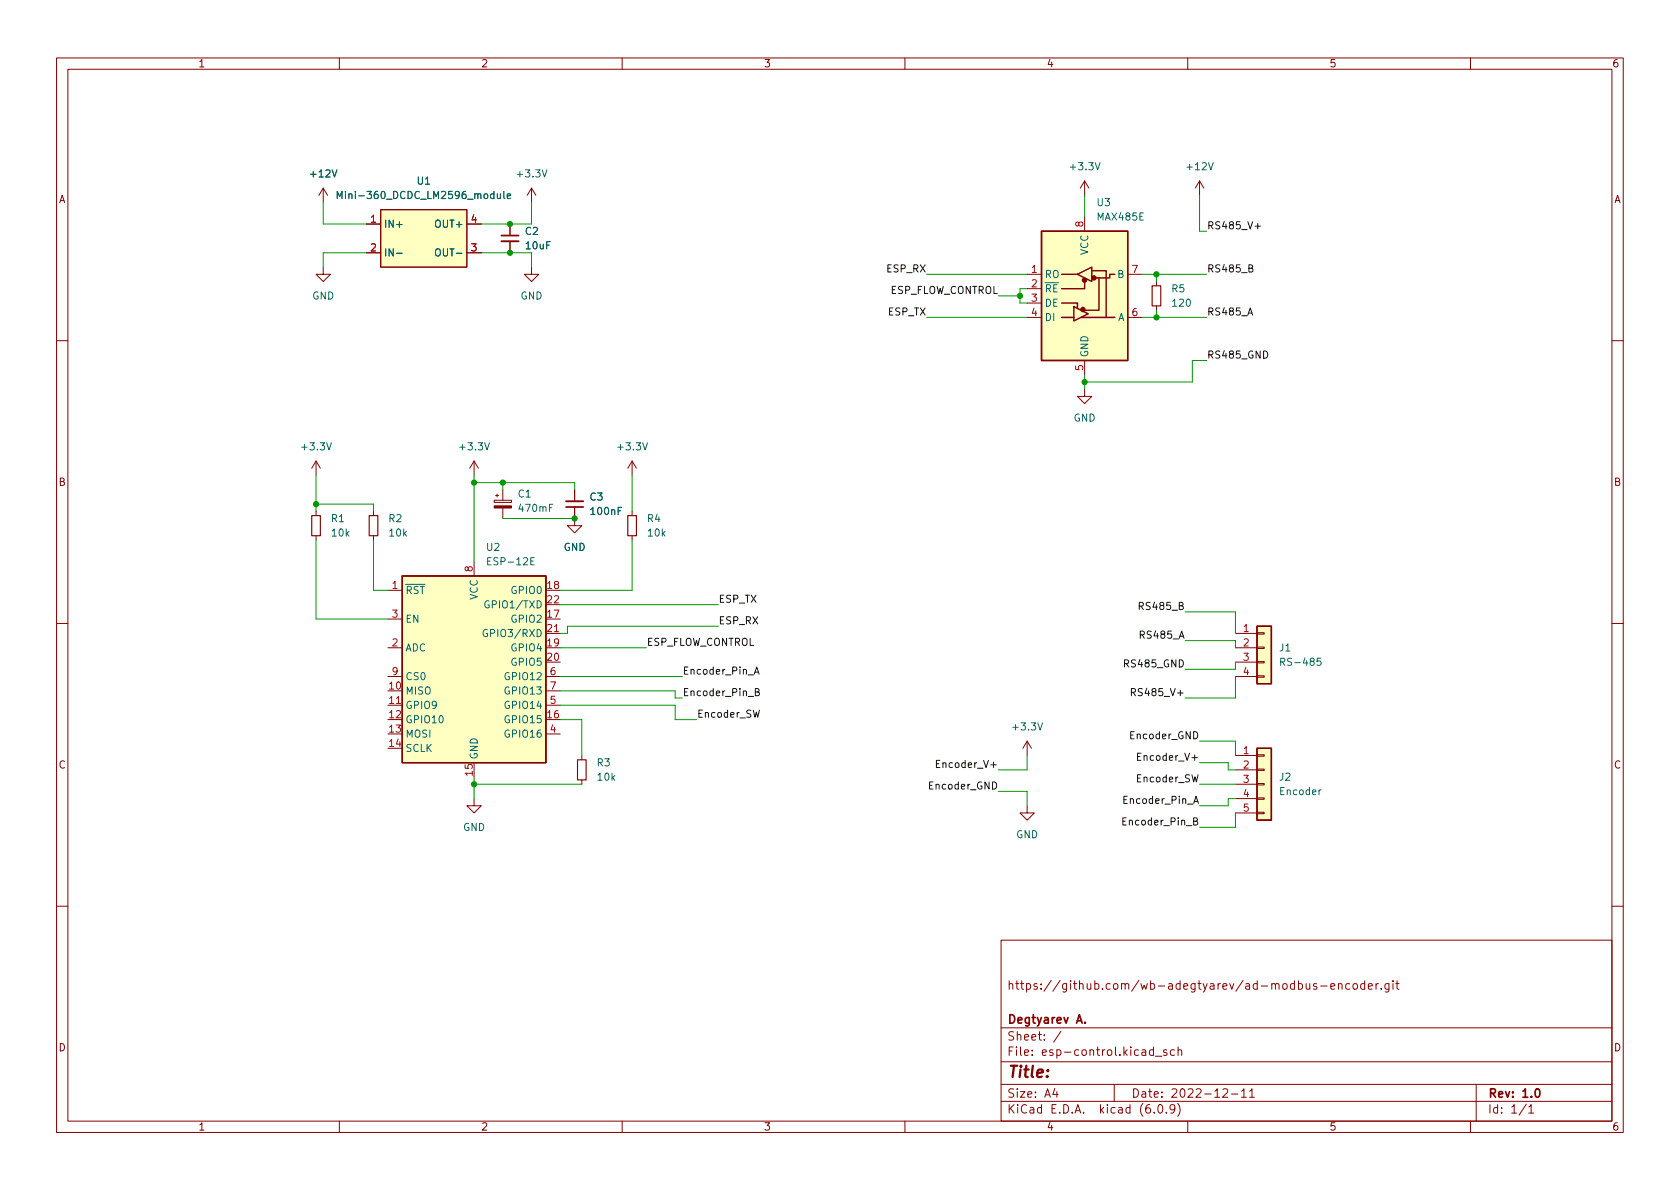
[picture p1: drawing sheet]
<svg xmlns="http://www.w3.org/2000/svg" width="297mm" height="210mm" viewBox="0 0 297 210" stroke-linecap="round" stroke-linejoin="round" font-family="sans-serif">
<g fill="none" stroke="#840000" stroke-width=".18">
<path d="M10 10.2h277v190.1h-277zM12 12.2h273v186.1h-273zM60 10.2v2M110 10.2v2M160 10.2v2M210 10.2v2M260 10.2v2M57.1 33.3l-.7 1.2M57.1 33.3v2.5M57.1 33.3l.8 1.2M64.8 39.6h2.5M67.3 37.1h15.2v10.1h-15.2z"/>
<path d="M82.5 39.6h2.6M90.2 39.6v2.1M94 33.3l-.8 1.2M94 33.3v2.5M94 33.3l.7 1.2M191.8 32v2.5M191.8 38.3v2.6M191.8 32l-.8 1.3M191.8 32l.7 1.3M212.1 32l-.8 1.3M212.1 32v2.5M212.1 32l.8 1.3"/>
<path d="M57.1 47.2v1.3h1.3l-1.3 1.3-1.2-1.3h1.2M64.8 44.7h2.5M82.5 44.7h2.6M90.2 42.7v2M94 47.2v1.3h1.2l-1.2 1.3-1.3-1.3h1.3M181.6 48.5h2.5M181.6 51h2.5M181.6 53.6h2.5M181.6 56.1h2.5M193 47.9h.1M199.4 48.5h2.5M199.4 56.1h2.5"/>
<path d="M204.5 49.8v.7M204.5 54.1v.8M10 60.2h2M191.8 68.8v1.3h1.2l-1.2 1.3-1.3-1.3h1.3M191.8 63.7v2.6M285 60.2h2M55.9 81.5v2.6M55.9 90.4v.8M55.9 94.7v.8M55.9 81.5l-.8 1.3M55.9 81.5l.7 1.3M66 90.4v.8"/>
<path d="M66 94.7v.8M83.8 81.5v2.6M83.8 99.3v2.5M83.8 81.5l-.7 1.3M83.8 81.5l.8 1.3M87.4 88.5h3v.3h-3zM87.6 87.6h.5M87.9 87.4v.5M88.9 86.6v1.9M88.9 89.8v1.9M101.6 89.7v3.3h1.3l-1.3 1.2-1.3-1.2h1.3M101.6 86.6v2"/>
<path d="M111.8 81.5v2.6M111.8 90.4v.8M111.8 94.7v.8M111.8 81.5l-.8 1.3M111.8 81.5l.7 1.3M10 110.2h2M68.6 114.5h2.5M68.6 119.6h2.5M68.6 104.4h2.5M68.6 109.5h2.5M96.5 112h2.6M96.5 119.6h2.6"/>
<path d="M218.4 112h3.8M218.4 114.5h3.8M218.4 117.1h3.8M218.4 119.6h3.8M222.2 119.5h1.3v.3h-1.3zM222.2 117h1.3v.2h-1.3zM222.2 114.4h1.3v.3h-1.3zM222.2 111.9h1.3v.2h-1.3zM285 110.2h2M68.6 124.7h2.5M96.5 124.7h2.6M96.5 129.8h2.6"/>
<path d="M96.5 122.2h2.6M102.9 133.6v.8M102.9 137.9v.8M181.6 131.1l-.8 1.2M181.6 131.1v2.5M181.6 131.1l.8 1.2M218.4 133.6h3.8M218.4 136.1h3.8M218.4 138.7h3.8M222.2 138.6h1.3v.2h-1.3zM222.2 136h1.3v.3h-1.3zM222.2 133.5h1.3v.2h-1.3z"/>
<path d="M83.8 141.2v1.3h1.3l-1.3 1.3-1.3-1.3h1.3M181.6 142.5v1.3h1.3l-1.3 1.2-1.3-1.2h1.3M218.4 141.2h3.8M218.4 143.8h3.8M222.2 143.6h1.3v.3h-1.3zM222.2 141.1h1.3v.2h-1.3zM10 160.2h2M177 166.3h108v32h-108zM230.9 173.9l.1 1h.4l.2-.1M231.6 173.9v1M232.8 174l-.4-.1-.2 .2 .1 .3 .5 .1v.4h-.6M233.5 174.4h1.1"/>
<path d="M235.3 174.4l.7-.1-.1-.3-.4-.1-.2 .2 .1 .8h.5M236.6 174.1l.3-.2 .3 .1 .1 .9M236.6 173.9v1M238.6 174l-.4-.1-.3 .3v.4l.2 .3h.5M239.4 174l.3-.1 .3 .3v.4l-.3 .3h-.3l-.2-.3v-.4zM241.3 174l-.4-.1-.3 .3v.4l.1 .3h.6M241.3 173.4v1.5M241.9 174.4l.7-.1v-.3l-.5-.1-.2 .2 .1 .8h.6M243.3 173.9v1M243.7 173.9l-.3 .1-.1 .2M244.2 174.8v.1M245.6 173.9v1.2l-.3 .3h-.4"/>
<path d="M245.6 174l-.5-.1-.2 .3v.4l.1 .3h.6M246.3 173.4v.2M246.3 173.9v1M246.8 173.9h.6M247 173.4v1.3l.4 .2M285 160.2h2M60 198.3v2M110 198.3v2M160 198.3v2M177 194.8h108M177 191.8h108M177 187.8h108"/>
<path d="M177 181.8h108M186.5 192.5l-.4 1h1M186.9 193v1M187.6 182.4l-1.3 1.9M197 191.8v3M203.9 185.7l-.4-.1-.3 .3v.4l.2 .3h.5M203.9 185.1v1.5M204.1 196.7v.1M204.3 186.8h1.1M204.9 195.4l.2-.1a.81 .81 0 0 1 .6 .7 .81 .81 0 0 1-.3 .8h-.2a.81 .81 0 0 1-.6-.6 .81 .81 0 0 1 .3-.8zM206.2 196.7v.1M206.3 185.7l-.4-.1-.2 .2 .1 .3 .5 .1v.4h-.6"/>
<path d="M207.6 185.7l-.4-.1-.3 .3v.4l.2 .3h.5M207.7 196l-.3 .3h-.3l-.2-.3 .1-.6 .4-.1 .2 .2a.99 .99 0 0 1-.3 1.3h-.3M208.2 195.1a1.72 1.72 0 0 1 0 2.3M208.3 185.8l.2-.2 .4 .1v.9M208.3 185.1v1.5M210 198.3v2M216.2 192.7l.6-.2 .2 .2 .1 .3-1 1h1M217.7 193.5h1.2M219.5 193l.4-.5v1.5M219.5 194h.9M220.9 193l.5-.5v1.5M220.9 194h.9"/>
<path d="M260 198.3v2M261 191.8v6.5M269.9 195.3l-1.3 1.9M270.3 195.8l.4-.5v1.5M270.3 196.8h.9"/>
</g>
<path d="M88.6 41.7h3.1M100.1 89.7h3M191.8 180.8v.1M271.6 192.6l.2-.1a.82 .82 0 0 1 .6 .7 .82 .82 0 0 1-.3 .8h-.2a.81 .81 0 0 1-.6-.6 .81 .81 0 0 1 .3-.8z" fill="none" stroke="#840000" stroke-width=".3"/>
<path d="M203.7 50.5h1.5v3.6h-1.5zM55.1 91.2h1.5v3.5h-1.5zM65.3 91.2h1.5v3.5h-1.5zM111 91.2h1.5v3.5h-1.5zM102.1 134.4h1.5v3.5h-1.5z" fill="none" stroke="#840000" stroke-width=".2"/>
<g fill="#ffffc2" stroke="#ffffc2" stroke-width=".18">
<path d="M222.2 110.7h2.6v10.2h-2.6z"/>
<path d="M222.2 132.3h2.6v12.7h-2.6z"/>
<path d="M67.3 37.1h15.2v10.1h-15.2z"/>
<path d="M184.1 40.9h15.3v22.8h-15.3z"/>
<path d="M71.1 101.8h25.4v33.1h-25.4z"/>
</g>
<g fill="none" stroke="#840000" stroke-width=".25">
<path d="M184.1 40.9h15.3v22.8h-15.3zM187.7 53.6h2.8v.9M187.7 56.1h2.2M187.7 48.5h2.8M189.9 54.2l2.5 1.3-2.5 1.3zM190.5 48.5l2.5-1.3v2.6zM191.1 56.1h6M191.8 49.8v1.2h-4.1M193 47.9h2.6v8.2M194.3 49.1v5.8h-2.5M197.1 48.5h-.9v.6h-2.5M71.1 101.8h25.4v33.1h-25.4z"/>
<path d="M222.2 110.7h2.6v10.2h-2.6zM222.2 132.3h2.6v12.7h-2.6z"/>
</g>
<path d="M59.6 35.1v-1.3l.5 .9 .4-.9v1.3M89.1 33.8v1.1l.2 .2M89.7 34.7l.6-.1-.1-.3h-.3l-.2 .1v.7h.5M70.1 44.8h1M77.2 44.1l.1-.1a.43 .43 0 0 1 .6 .4v.4a.42 .42 0 0 1-.5 .5 .42 .42 0 0 1-.4-.5v-.4zM94.4 98.6h-.6v1.3h.6M86.1 111.4a.59 .59 0 0 0-.7 .5 .59 .59 0 0 0 .7 .6l.1-.5h-.2M86.4 106.3a.59 .59 0 0 0-.7 .6 .59 .59 0 0 0 .7 .5l.1-.4h-.2M226.4 117.1l.6-.1 .2-.2-.1-.3-.7-.1v1.3M233.5 116.4h-.6v.6l.1-.1h.5l.1 .2-.1 .4-.2 .2-.4-.2" fill="none" stroke="#006464" stroke-width=".18"/>
<path d="M88.6 42.7h3.1M100.1 88.6h3" fill="none" stroke="#840000" stroke-width=".33"/>
<path d="M87.4 89.5h3v.3h-3z" fill="#840000" stroke="#840000" stroke-width=".18"/>
<g fill="#840000" stroke="#840000" stroke-width=".25">
<circle cx="191.5" cy="54.7" r=".36"/>
<circle cx="191.7" cy="49.5" r=".36"/>
<circle cx="193.4" cy="49.1" r=".36"/>
</g>
<g fill="none" stroke="#0f0f0f" stroke-width=".18">
<path d="M221.9 40h1M220.8 47.4h.6l.1-.2-.1-.3-.6-.1v1.3h.5l.2-.1v-.3l-.3-.3M133.4 119.2l.4-1.3 .4 1.3M133.5 118.9h.6M133.2 125.6l.3 1.2 .2-.9 .3 .9 .3-1.2M133.5 122.4l.6-.1 .1-.2v-.2l-.7-.1v1.2h.5l.2-.1 .1-.3-.3-.2M165.6 135.1h.4M166.2 134.5h-.6v1.2h.6M200 122.4h.6l.2-.2-.1-.3-.7-.1v1.2M200.3 122.4l.5 .6M201.1 133.8h.5M201.7 133.2h-.6v1.3h.6"/>
<path d="M198.5 145.2h.5M199.1 144.6h-.6v1.3h.6"/>
</g>
<g fill="none" stroke="#009600" stroke-width=".18">
<path d="M57.1 35.8v3.8h7.7M94 35.8v3.8h-8.9M191.8 34.5v3.8M212.1 34.5v6.4h1.3M64.8 44.7h-7.7v2.5M85.1 44.7h8.9v2.5M163.8 56.1h17.8M163.8 48.5h17.8M176.5 52.3h3.8M181.6 51h-1.3v2.6h1.3M201.9 56.1h11.5M201.9 48.5h11.5"/>
<path d="M204.5 48.5v1.3M204.5 54.9v1.2M191.8 66.3v2.5M213.4 63.7h-2.6v3.9h-19M55.9 89.1h10.1v1.3M55.9 84.1v6.3M55.9 95.5v14h12.7M66 95.5v8.9h2.6M83.8 85.3h17.8v1.3M83.8 84.1v15.2M88.9 85.3v1.3M88.9 91.7h12.7"/>
<path d="M111.8 84.1v6.3M111.8 95.5v8.9h-12.7M99.1 119.6h21.5M99.1 114.5h15.2M99.1 106.9h27.9M127 110.7h-26.7v1.3h-1.2M209.5 113.3h8.9v1.2M209.5 108.2h8.9v3.8M218.4 117.1v1.3h-8.9M218.4 119.6v3.8h-8.9M83.8 138.7h19.1M83.8 137.4v3.8"/>
<path d="M99.1 122.2h20.3v1.2h1.2M99.1 127.2h3.8v6.4M99.1 124.7h20.3v2.5h3.8M176.5 139.9h5.1v2.6M181.6 133.6v2.5h-5.1M212.1 131.1h6.3v2.5M212.1 134.9h5.1v1.2h1.2M212.1 138.7h6.3M218.4 143.8v2.5h-6.3M218.4 141.2h-1.2v1.3h-5.1"/>
</g>
<g fill="#009600" stroke="#009600" stroke-width=".18">
<circle cx="90.2" cy="39.6" r=".46"/>
<circle cx="90.2" cy="44.7" r=".46"/>
<circle cx="88.9" cy="85.3" r=".46"/>
<circle cx="101.6" cy="91.7" r=".46"/>
<circle cx="204.5" cy="56.1" r=".46"/>
<circle cx="180.3" cy="52.3" r=".46"/>
<circle cx="204.5" cy="48.5" r=".46"/>
<circle cx="191.8" cy="67.6" r=".46"/>
<circle cx="83.8" cy="138.7" r=".46"/>
<circle cx="55.9" cy="89.1" r=".46"/>
<circle cx="83.8" cy="85.3" r=".46"/>
</g>
<text font-size="2.8" fill="#840000" x="178" y="190.6">Title:</text>
<g font-size="2.1" fill="#840000">
<text x="178" y="175">https://github.com/wb-adegtyarev/ad-modbus-encoder.git</text>
<text x="178" y="184">Sheet: /</text>
<text x="178" y="181">Degtyarev A.</text>
<text x="178" y="186.7">File: esp-control.kicad_sch</text>
<text x="178" y="196.9">KiCad E.D.A. kicad (6.0.9)</text>
<text x="178" y="194.1">Size: A4</text>
<text x="200" y="194.1">Date: 2022-12-11</text>
<text x="263" y="194.1">Rev: 1.0</text>
<text x="263" y="196.9">Id: 1/1</text>
</g>
<g font-size="1.8" fill="#840000">
<text x="35" y="11.9">1</text>
<text x="85" y="11.9">2</text>
<text x="135" y="11.9">3</text>
<text x="185" y="11.9">4</text>
<text x="235" y="11.9">5</text>
<text x="285" y="11.9">6</text>
<text x="10.3" y="35.9">A</text>
<text x="285.3" y="35.9">A</text>
<text x="10.3" y="85.9">B</text>
<text x="285.3" y="85.9">B</text>
<text x="10.3" y="135.9">C</text>
<text x="285.3" y="135.9">C</text>
<text x="10.3" y="185.9">D</text>
<text x="285.3" y="185.9">D</text>
<text x="35" y="199.9">1</text>
<text x="85" y="199.9">2</text>
<text x="135" y="199.9">3</text>
<text x="185" y="199.9">4</text>
<text x="235" y="199.9">5</text>
<text x="285" y="199.9">6</text>
</g>
<g font-size="1.8" fill="#006464">
<text x="55.1" y="31.4">+12V</text>
<text x="61" y="35.2">Mini-360_DCDC_LM2596_module</text>
<text x="73.8" y="32.6">U1</text>
<text x="91.6" y="31.4">+3.3V</text>
<text x="189.4" y="30.1">+3.3V</text>
<text x="210" y="30.1">+12V</text>
<text x="67.8" y="40.3">IN+</text>
<text x="77.3" y="40.3">OUT+</text>
<text x="92.9" y="41.5">C2</text>
<text x="194" y="36.4">U3</text>
<text x="194.1" y="39">MAX485E</text>
<text x="67.8" y="45.3">IN-</text>
<text x="77.7" y="45.3">OUT-</text>
<text x="93.1" y="44.1">10uF</text>
<text x="192.4" y="45.1" transform="rotate(-90 192.4 45.1)">VCC</text>
<text x="55.2" y="53">GND</text>
<text x="92" y="53">GND</text>
<text x="184.7" y="49.1">RO</text>
<text x="184.7" y="51.7">~{RE}</text>
<text x="197.6" y="49.1">B</text>
<text x="207.2" y="51.7">R5</text>
<text x="184.7" y="54.2">DE</text>
<text x="184.7" y="56.8">DI</text>
<text x="197.6" y="56.8">A</text>
<text x="207.4" y="54.2">120</text>
<text x="192.4" y="63.2" transform="rotate(-90 192.4 63.2)">GND</text>
<text x="189.8" y="74.5">GND</text>
<text x="53.5" y="79.6">+3.3V</text>
<text x="81.5" y="79.6">+3.3V</text>
<text x="109.4" y="79.6">+3.3V</text>
<text x="91.6" y="88">C1</text>
<text x="104.3" y="88.5">C3</text>
<text x="58.6" y="92.3">R1</text>
<text x="58.7" y="94.9">10k</text>
<text x="68.8" y="92.3">R2</text>
<text x="68.9" y="94.9">10k</text>
<text x="91.9" y="90.5">470mF</text>
<text x="104.6" y="91">100nF</text>
<text x="114.5" y="92.3">R4</text>
<text x="114.6" y="94.9">10k</text>
<text x="86.1" y="97.4">U2</text>
<text x="86.7" y="99.9">ESP-12E</text>
<text x="99.6" y="97.4">GND</text>
<text x="71.6" y="105">~{RST}</text>
<text x="84.5" y="106.1" transform="rotate(-90 84.5 106.1)">VCC</text>
<text x="86.6" y="107.6">GPIO1/TXD</text>
<text x="90.6" y="105">GPIO0</text>
<text x="71.6" y="110.1">EN</text>
<text x="86.4" y="112.6">GPIO3/RXD</text>
<text x="90.6" y="110.1">GPIO2</text>
<text x="71.6" y="115.2">ADC</text>
<text x="90.6" y="115.2">GPIO4</text>
<text x="90.6" y="117.7">GPIO5</text>
<text x="226.2" y="115.2">J1</text>
<text x="227" y="117.7">RS-485</text>
<text x="71.6" y="122.8">MISO</text>
<text x="71.6" y="125.3">GPIO9</text>
<text x="71.6" y="120.3">CS0</text>
<text x="89.6" y="125.3">GPIO14</text>
<text x="89.6" y="120.3">GPIO12</text>
<text x="89.6" y="122.8">GPIO13</text>
<text x="71.6" y="127.9">GPIO10</text>
<text x="71.6" y="130.4">MOSI</text>
<text x="89.6" y="127.9">GPIO15</text>
<text x="89.6" y="130.4">GPIO16</text>
<text x="179.3" y="129.2">+3.3V</text>
<text x="71.6" y="133">SCLK</text>
<text x="84.5" y="134.4" transform="rotate(-90 84.5 134.4)">GND</text>
<text x="105.6" y="135.5">R3</text>
<text x="105.7" y="138">10k</text>
<text x="226.2" y="138">J2</text>
<text x="226.4" y="140.6">Encoder</text>
<text x="81.9" y="146.9">GND</text>
<text x="179.6" y="148.2">GND</text>
</g>
<g font-size="1.8" fill="#a90000">
<text x="65.5" y="39.4">1</text>
<text x="83.3" y="39.4">4</text>
<text x="191.5" y="40.1" transform="rotate(-90 191.5 40.1)">8</text>
<text x="65.5" y="44.4">2</text>
<text x="83.3" y="44.4">3</text>
<text x="182.4" y="48.3">1</text>
<text x="182.4" y="50.8">2</text>
<text x="182.4" y="53.3">3</text>
<text x="200.2" y="48.3">7</text>
<text x="182.4" y="55.9">4</text>
<text x="200.2" y="55.9">6</text>
<text x="191.5" y="65.5" transform="rotate(-90 191.5 65.5)">5</text>
<text x="83.6" y="101.1" transform="rotate(-90 83.6 101.1)">8</text>
<text x="69.4" y="104.1">1</text>
<text x="96.8" y="104.1">18</text>
<text x="96.8" y="106.7">22</text>
<text x="69.4" y="109.2">3</text>
<text x="96.8" y="109.2">17</text>
<text x="96.8" y="111.8">21</text>
<text x="219.9" y="111.8">1</text>
<text x="69.4" y="114.3">2</text>
<text x="69.4" y="119.4">9</text>
<text x="96.8" y="114.3">19</text>
<text x="96.8" y="116.8">20</text>
<text x="97.3" y="119.4">6</text>
<text x="219.9" y="114.3">2</text>
<text x="219.9" y="116.8">3</text>
<text x="219.9" y="119.4">4</text>
<text x="68.9" y="121.9">10</text>
<text x="68.9" y="124.5">11</text>
<text x="97.3" y="124.5">5</text>
<text x="97.3" y="121.9">7</text>
<text x="68.9" y="127">12</text>
<text x="68.9" y="129.5">13</text>
<text x="96.8" y="127">16</text>
<text x="97.3" y="129.5">4</text>
<text x="68.9" y="132.1">14</text>
<text x="83.6" y="137.1" transform="rotate(-90 83.6 137.1)">15</text>
<text x="219.9" y="133.3">1</text>
<text x="219.9" y="135.9">2</text>
<text x="219.9" y="138.4">3</text>
<text x="219.9" y="141">4</text>
<text x="219.9" y="143.5">5</text>
</g>
<g font-size="1.8" fill="#0f0f0f">
<text x="213.4" y="40.5">RS485_V+</text>
<text x="156.9" y="48.2">ESP_RX</text>
<text x="157.1" y="52">ESP_FLOW_CONTROL</text>
<text x="213.4" y="48.2">RS485_B</text>
<text x="157" y="55.8">ESP_TX</text>
<text x="213.4" y="55.8">RS485_A</text>
<text x="213.4" y="63.4">RS485_GND</text>
<text x="127" y="106.6">ESP_TX</text>
<text x="201.9" y="107.8">RS485_B</text>
<text x="127" y="110.4">ESP_RX</text>
<text x="201.9" y="112.9">RS485_A</text>
<text x="114.3" y="114.2">ESP_FLOW_CONTROL</text>
<text x="120.6" y="119.3">Encoder_Pin_A</text>
<text x="199.2" y="118">RS485_GND</text>
<text x="120.6" y="123.1">Encoder_Pin_B</text>
<text x="200.9" y="123.1">RS485_V+</text>
<text x="123.2" y="126.9">Encoder_SW</text>
<text x="200.1" y="130.7">Encoder_GND</text>
<text x="166.3" y="135.8">Encoder_V+</text>
<text x="201.8" y="134.5">Encoder_V+</text>
<text x="164.5" y="139.6">Encoder_GND</text>
<text x="199" y="142.1">Encoder_Pin_A</text>
<text x="201.2" y="138.3">Encoder_SW</text>
<text x="199" y="145.9">Encoder_Pin_B</text>
</g>
</svg>
